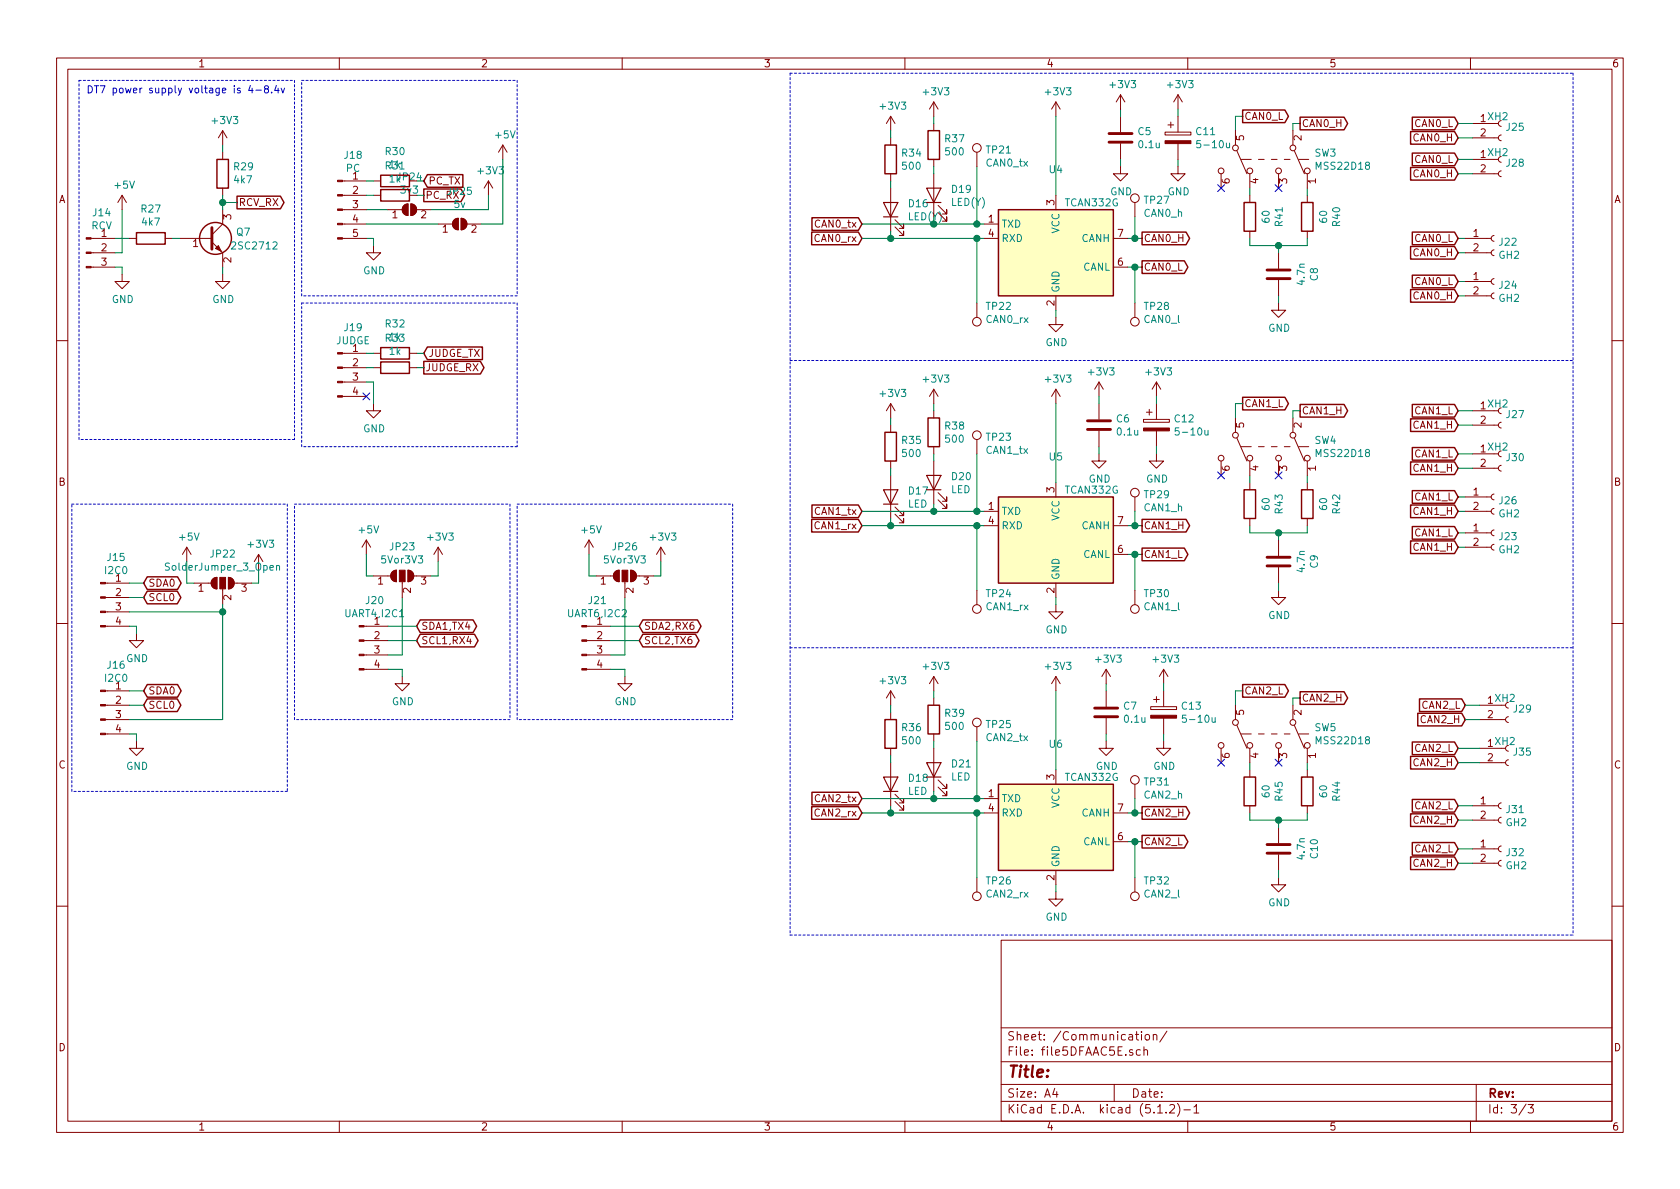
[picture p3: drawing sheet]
<svg xmlns="http://www.w3.org/2000/svg" width="297mm" height="210mm" viewBox="0 0 297 210" stroke-linecap="round" stroke-linejoin="round" font-family="sans-serif">
<g fill="none" stroke="#840000" stroke-width=".18">
<path d="M10 10.3h277v189.9h-277zM12 12.2h273v186.1h-273zM60 10.3v1.9M110 10.3v1.9M160 10.3v1.9M165.1 18v2.6M165.1 18l-.8 1.3M165.1 18l.8 1.3M186.7 18v2.6M186.7 18l-.8 1.3M186.7 18l.8 1.3M198.1 16.8v2.5"/>
<path d="M198.1 16.8l-.7 1.2M198.1 16.8l.8 1.2M208.3 16.8l-.8 1.2M208.3 16.8v2.5M208.3 16.8l.7 1.2M210 10.3v1.9M260 10.3v1.9M21.6 34.5l-.8 1.3M21.6 34.5v2.6M21.6 34.5l.8 1.3M39.4 37.1v2.5l-1.9 1.9M39.4 23.1v2.5"/>
<path d="M39.4 26.9v1.3M39.4 33.3v1.2M39.4 23.1l-.8 1.3M39.4 23.1l.7 1.3M60.6 39.6h4.2M60.6 37.1h4.2M60.6 34.5h4.2M60.6 32h4.2M66 34.5h1.3M66 32h1.3M68.6 37.1h2.5M71.3 36.4l.5-.3h.3v2a1.03 1.03 0 0 1-.9-.6 1.03 1.03 0 0 1 .1-1.1z"/>
<path d="M72.6 36.1a1.02 1.02 0 0 1 1.1 1 1.02 1.02 0 0 1-1.1 1zM73.7 37.1h2.5M77.5 39.6h2.5M80.2 39l.5-.3 .3-.1v2a1.03 1.03 0 0 1-.9-.6 1.03 1.03 0 0 1 .1-1zM81.5 38.6a1.02 1.02 0 0 1 1 1 1.02 1.02 0 0 1-1 1zM82.5 39.6h2.6M86.4 32l-.8 1.3M86.4 32v2.5M86.4 32l.7 1.3M88.9 25.6l-.8 1.3M88.9 25.6v2.6M88.9 25.6l.8 1.3"/>
<path d="M157.5 20.6v2.5M157.5 24.4v1.2M157.5 30.7v1.3M157.5 33.3v7.6M157.5 20.6l-.8 1.2M157.5 20.6l.7 1.2M158.2 38.9l1.6 1.5v-.8v.8h-.8M165.1 21.8v1.3M165.1 28.2v1.3M165.1 30.7v7.6M165.9 37.6l1.5 1.5v-.8v.8h-.8M165.9 36.3l1.5 1.5v-.7v.7h-.8"/>
<path d="M172.7 26.9v2.6M174 39.6h2.5M186.7 34.5v2.6M198.1 29.5v1.2h1.3l-1.3 1.3-1.3-1.3h1.3M198.1 20.6v2.8M198.1 25.4v2.8M200.7 35.8v2.5M206 23.4h4.6v.5h-4.6zM206.5 22.1h1M207 21.6v1M208.3 29.5v1.2h1.2l-1.2 1.3-1.3-1.3h1.3M208.3 20.6v2.8"/>
<path d="M208.3 25.4v2.8M215.9 30.7v2.6M218.4 23.1v2.5M218.7 26.7l1.8 4M219.5 28.2h1.7M221 30.7v2.6M221 34.5v1.3M222.5 28.2h1M224.8 28.2h1M226.1 30.7v2.6M227.1 28.2h1M228.6 23.1v2.5"/>
<path d="M228.9 26.7l1.7 4M229.6 28.2h1.8M231.1 30.7v2.6M231.1 34.5v1.3M260.3 28.2h3.9M260.3 24.4h4.6M260.3 21.8h3.9M260.3 30.7h4.6M265.4 23.9l-.3 .1-.2 .3 .1 .4 .4 .2M265.4 21.3l-.3 .1-.2 .4 .1 .3 .4 .2M265.4 30.2l-.3 .1-.2 .4 .1 .3 .4 .2M265.4 27.7l-.3 .1-.2 .3 .1 .4 .4 .2"/>
<path d="M16.1 42.2h4.2M16.1 47.2h4.2M16.1 44.7h4.2M21.6 48.5v1.3h1.3l-1.3 1.2-1.3-1.2h1.3M22.9 42.2h1.2M29.2 42.2h1.3M31.7 42.2h5.8M37.5 42.8l1.9 1.9v2.5M39.4 48.5v1.3h1.2l-1.2 1.2-1.3-1.2h1.3M60.6 42.2h4.2M66 43.4v1.3h1.3l-1.3 1.3-1.2-1.3h1.2M158.2 40.1l1.6 1.6v-.8v.8h-.8"/>
<path d="M172.7 53.6v2.5M174 42.2h2.5M186.7 56.1v1.3h1.3l-1.3 1.3-1.3-1.3h1.3M186.7 52.3v2.6M196.8 42.2h2.6M196.8 47.2h2.6M200.7 53.6v2.5M221 40.9v1.3M226.1 53.6v1.3h1.2l-1.2 1.2-1.3-1.2h1.3M226.1 44.7v2.8M226.1 49.5v2.8M231.1 40.9v1.3"/>
<path d="M259.1 42.2h4.6M259.1 44.7h4.6M259.1 52.3h4.6M259.1 49.8h4.6M264.2 44.2l-.3 .1-.2 .3 .1 .4 .4 .2M264.2 41.7l-.3 .1-.2 .3 .1 .4 .4 .2M264.2 51.8l-.3 .1-.2 .3 .1 .4 .4 .2M264.2 49.3l-.3 .1-.2 .3 .1 .4 .4 .2M10 60.2h2M60.6 70.1h4.2M60.6 67.6h4.2M60.6 65h4.2"/>
<path d="M60.6 62.5h4.2M66 71.4v1.2h1.3l-1.3 1.3-1.2-1.3h1.2M66 65h1.3M66 62.5h1.3M72.4 65h1.3M72.4 62.5h1.3M157.5 71.4v2.5M157.5 75.2v1.2M157.5 71.4l-.8 1.2M157.5 71.4l.7 1.2M165.1 68.8v2.6M165.1 72.6v1.3"/>
<path d="M165.1 79v1.3M165.1 68.8l-.8 1.3M165.1 68.8l.8 1.3M172.7 77.7v2.6M186.7 68.8v2.6M186.7 68.8l-.8 1.3M186.7 68.8l.8 1.3M194.3 67.6v2.5M194.3 71.4v2.8M194.3 76.2v2.8M194.3 67.6l-.8 1.2M194.3 67.6l.8 1.2"/>
<path d="M202.2 74.2h4.6v.5h-4.6zM202.7 72.9h1M203.2 72.4v1M204.5 67.6v2.5M204.5 71.4v2.8M204.5 76.2v2.8M204.5 67.6l-.8 1.2M204.5 67.6l.7 1.2M218.4 73.9v2.5M218.7 77.5l1.8 4M219.5 79h1.7M222.5 79h1"/>
<path d="M224.8 79h1M227.1 79h1M228.6 73.9v2.5M228.9 77.5l1.7 4M229.6 79h1.8M260.3 75.2h4.6M260.3 72.6h3.9M265.4 74.7l-.3 .1-.2 .3 .1 .4 .4 .2M265.4 72.1l-.3 .1-.2 .4 .1 .3 .4 .2M265.4 79.8l-.3 .1-.2 .3 .1 .4 .4 .2M285 60.2h2M33 96.8l-.7 1.2"/>
<path d="M33 96.8v2.5M33 96.8l.8 1.2M45.7 98l-.7 1.3M45.7 98v2.6M45.7 98l.8 1.3M64.8 95.5l-.8 1.3M64.8 95.5v2.5M64.8 95.5l.7 1.3M77.5 96.8l-.8 1.2M77.5 96.8v2.5M77.5 96.8l.7 1.2M104.1 95.5l-.7 1.3"/>
<path d="M104.1 95.5v2.5M104.1 95.5l.8 1.3M116.8 96.8l-.7 1.2M116.8 96.8v2.5M116.8 96.8l.8 1.2M157.5 81.5v1.3M157.5 84.1v7.6M158.2 90.9l1.6 1.6v-.8v.8h-.8M158.2 89.7l1.6 1.5v-.8v.8h-.8M165.1 81.5v7.6M165.9 88.4l1.5 1.5v-.8v.8h-.8M165.9 87.1l1.5 1.5v-.7v.7h-.8"/>
<path d="M174 90.4h2.5M174 93h2.5M186.7 85.3v2.6M194.3 80.3v1.2h1.3l-1.3 1.3-1.3-1.3h1.3M196.8 93h2.6M196.8 98h2.6M200.7 87.9v2.5M204.5 80.3v1.2h1.2l-1.2 1.3-1.3-1.3h1.3M215.9 81.5v2.6M221 81.5v2.6M221 85.3v1.3M221 91.7v1.3"/>
<path d="M226.1 81.5v2.6M226.1 95.5v2.8M231.1 81.5v2.6M231.1 85.3v1.3M231.1 91.7v1.3M259.1 90.4h4.6M259.1 96.8h4.6M259.1 94.2h4.6M259.1 87.9h4.6M260.3 82.8h4.6M260.3 80.3h3.9M264.2 96.3l-.3 .1-.2 .3 .1 .4 .4 .2"/>
<path d="M264.2 93.7l-.3 .1-.2 .4 .1 .3 .4 .2M264.2 89.9l-.3 .1-.2 .3 .1 .4 .4 .2M264.2 87.4l-.3 .1-.2 .3 .1 .4 .4 .2M265.4 82.3l-.3 .1-.2 .3 .1 .4 .4 .2M10 110.3h2M18.6 110.7h4.3M18.6 108.2h4.3M18.6 105.7h4.3M18.6 103.1h4.3M24.1 112v1.3h1.3l-1.3 1.2-1.2-1.2h1.2M34.3 103.1h3M37.6 102.5l.4-.3 .4-.1v2a1.03 1.03 0 0 1-1-.6 1.03 1.03 0 0 1 .2-1z"/>
<path d="M39.4 104.1v2.8M40.4 102.1a1.02 1.02 0 0 1 1 1 1.02 1.02 0 0 1-1 1zM41.4 103.1h3M64.4 110.7h4.2M64.4 118.4h4.2M64.4 115.8h4.2M64.4 113.3h4.2M66 101.8h3.1M69.3 101.2l.4-.3 .4-.1v2.1a1.03 1.03 0 0 1-.9-.6 1.03 1.03 0 0 1 .1-1.1zM71.1 119.6v1.3h1.3l-1.3 1.3-1.3-1.3h1.3M71.1 102.9v2.8M72.1 100.8a1.02 1.02 0 0 1 1.1 1 1.02 1.02 0 0 1-1.1 1.1z"/>
<path d="M73.2 101.8h3M103.7 110.7h4.2M103.7 118.4h4.2M103.7 115.8h4.2M103.7 113.3h4.2M105.4 101.8h3.1M108.7 101.2l.4-.3 .4-.1v2.1a1.03 1.03 0 0 1-.9-.6 1.03 1.03 0 0 1 .1-1.1zM110.5 119.6v1.3h1.3l-1.3 1.3-1.3-1.3h1.3M110.5 102.9v2.8M111.5 100.8a1.02 1.02 0 0 1 1 1 1.02 1.02 0 0 1-1 1.1zM112.5 101.8h3.1M165.1 119.6l-.8 1.3"/>
<path d="M165.1 119.6v2.6M165.1 119.6l.8 1.3M172.7 104.4v2.5M186.7 106.9v1.3h1.3l-1.3 1.3-1.3-1.3h1.3M186.7 103.1v2.6M186.7 119.6v2.6M186.7 119.6l-.8 1.3M186.7 119.6l.8 1.3M195.6 118.4v2.5M195.6 118.4l-.8 1.2M195.6 118.4l.7 1.2M200.7 104.4v2.5"/>
<path d="M205.7 118.4v2.5M205.7 118.4l-.7 1.2M205.7 118.4l.8 1.2M226.1 104.4v1.3h1.2l-1.2 1.2-1.3-1.2h1.3M226.1 100.3v2.8M285 110.3h2M18.6 127.2h4.3M18.6 124.7h4.3M18.6 129.8h4.3M18.6 122.2h4.3M24.1 131.1v1.2h1.3l-1.3 1.3-1.2-1.3h1.2M157.5 122.2l-.8 1.2"/>
<path d="M157.5 122.2v2.5M157.5 126v1.2M157.5 132.3v1.3M157.5 134.9v7.6M157.5 122.2l.7 1.2M165.1 123.4v1.3M165.1 129.8v1.3M165.1 132.3v7.6M165.9 139.2l1.5 1.5v-.8v.8h-.8M165.9 137.9l1.5 1.5v-.7v.7h-.8M172.7 128.5v2.6M186.7 136.1v2.6"/>
<path d="M195.6 131.1v1.2h1.2l-1.2 1.3-1.3-1.3h1.3M195.6 122.2v2.8M195.6 127v2.8M200.7 138.7v2.5M203.5 125h4.5v.5h-4.5zM204 123.7h1M204.5 123.2v1M205.7 131.1v1.2h1.3l-1.3 1.3-1.2-1.3h1.2M205.7 122.2v2.8M205.7 127v2.8M215.9 132.3v2.6M218.4 124.7v2.5"/>
<path d="M218.7 128.3l1.8 4M219.5 129.8h1.7M221 132.3v2.6M221 136.1v1.3M222.5 129.8h1M224.8 129.8h1M226.1 132.3v2.6M227.1 129.8h1M228.6 124.7v2.5M228.9 128.3l1.7 4M229.6 129.8h1.8M231.1 132.3v2.6"/>
<path d="M231.1 136.1v1.3M261.6 127.2h4.6M261.6 124.7h3.8M261.6 134.9h4.6M261.6 132.3h3.8M266.7 126.7l-.3 .1-.2 .4 .1 .4 .4 .2M266.7 124.2l-.3 .1-.2 .3 .1 .4 .4 .2M266.7 134.4l-.3 .1-.2 .3 .1 .4 .4 .2M266.7 131.8l-.3 .1-.2 .4 .1 .3 .4 .2M158.2 141.7l1.6 1.6v-.8v.8h-.8M158.2 140.5l1.6 1.5v-.8v.8h-.8M172.7 155.2v2.5"/>
<path d="M174 141.2h2.5M174 143.8h2.5M186.7 157.7v1.3h1.3l-1.3 1.3-1.3-1.3h1.3M186.7 153.9v2.6M196.8 143.8h2.6M196.8 148.8h2.6M200.7 155.2v2.5M221 142.5v1.3M226.1 155.2v1.3h1.2l-1.2 1.2-1.3-1.2h1.3M226.1 146.3v2.8M226.1 151.1v2.8M231.1 142.5v1.3"/>
<path d="M260.3 152.6h4.6M260.3 150.1h4.6M260.3 145h4.6M260.3 142.5h4.6M265.4 152.1l-.3 .1-.2 .4 .1 .4 .4 .2M265.4 149.6l-.3 .1-.2 .3 .1 .4 .4 .2M265.4 144.5l-.3 .1-.2 .4 .1 .3 .4 .2M265.4 142l-.3 .1-.2 .3 .1 .4 .4 .2M10 160.2h2M177 166.3h108v32h-108zM285 160.2h2M60 198.3v1.9"/>
<path d="M110 198.3v1.9M160 198.3v1.9M177 194.8h108M177 191.8h108M177 187.8h108M177 181.8h108M186.5 192.5l-.4 1h1M186.8 193v1M197 191.8v3M200.8 182.9h.5M201 182.4v1.3l.3 .2M201.6 185.7l-.4-.1-.3 .3 .1 .6 .2 .1 .4-.1"/>
<path d="M201.8 182.4v.2M201.8 182.9v1M202.3 185.7l.2-.1 .3 .1 .1 .9M202.3 185.1v1.5M202.5 183.1l.3-.2 .4 .2 .1 .5-.2 .2-.3 .1-.3-.1zM203.9 183.1l.1-.1a.37 .37 0 0 1 .5 .1v.8M203.9 182.9v1M204.7 196.8h.8M206.2 196.7v.1M206.3 182.3l-1.2 2M206.8 195.5l.2-.2h.4l.2 .2 .1 .3-.1 .2-.8 .8h.9M208.2 195.1a1.71 1.71 0 0 1 0 2.3"/>
<path d="M209.3 196.3h1.2M210 198.3v1.9M211.1 195.8l.4-.5v1.5M211.1 196.8h.9M260 198.3v1.9M261 191.8v6.5M269.8 195.2l-1.2 2M270.2 195.3h.9l-.5 .6 .4 .1v.7l-.2 .1-.6-.1"/>
<circle cx="172.7" cy="26.2" r=".76"/>
<circle cx="200.7" cy="35" r=".76"/>
<circle cx="215.9" cy="30.2" r=".51"/>
<circle cx="218.4" cy="26.2" r=".51"/>
<circle cx="221" cy="30.2" r=".51"/>
<circle cx="226.1" cy="30.2" r=".51"/>
<circle cx="228.6" cy="26.2" r=".51"/>
<circle cx="231.1" cy="30.2" r=".51"/>
<circle cx="172.7" cy="56.9" r=".76"/>
<circle cx="200.7" cy="56.9" r=".76"/>
<circle cx="172.7" cy="77" r=".76"/>
<circle cx="218.4" cy="77" r=".51"/>
<circle cx="228.6" cy="77" r=".51"/>
<circle cx="200.7" cy="87.1" r=".76"/>
<circle cx="215.9" cy="81" r=".51"/>
<circle cx="221" cy="81" r=".51"/>
<circle cx="226.1" cy="81" r=".51"/>
<circle cx="231.1" cy="81" r=".51"/>
<circle cx="172.7" cy="107.7" r=".76"/>
<circle cx="200.7" cy="107.7" r=".76"/>
<circle cx="172.7" cy="127.8" r=".76"/>
<circle cx="200.7" cy="137.9" r=".76"/>
<circle cx="215.9" cy="131.8" r=".51"/>
<circle cx="218.4" cy="127.8" r=".51"/>
<circle cx="221" cy="131.8" r=".51"/>
<circle cx="226.1" cy="131.8" r=".51"/>
<circle cx="228.6" cy="127.8" r=".51"/>
<circle cx="231.1" cy="131.8" r=".51"/>
<circle cx="172.7" cy="158.5" r=".76"/>
<circle cx="200.7" cy="158.5" r=".76"/>
</g>
<g fill="#ffffc2" stroke="#ffffc2" stroke-width=".18">
<path d="M176.5 87.9h20.3v15.2h-20.3z"/>
<path d="M176.5 138.7h20.3v15.2h-20.3z"/>
<path d="M176.5 37.1h20.3v15.2h-20.3z"/>
</g>
<g fill="none" stroke="#840000" stroke-width=".25">
<path d="M219.7 19.5h7.5l.6 1.1-.6 1.1h-7.5zM38.4 28.2h2v5.1h-2zM41.9 34.7h7.7l.6 1.1-.6 1.1h-7.7zM67.3 31h5.1v2h-5.1zM67.3 33.5h5.1v2.1h-5.1zM74.9 33.4h6.6l.6 1.1-.6 1.2h-6.6zM75.6 30.9h6.2v2.2h-6.2l-.7-1.1zM143.6 38.5h8.2l.6 1.1-.6 1.1h-8.2zM156.5 25.6h2v5.1h-2zM164.1 23.1h2v5.1h-2zM176.5 37.1h20.3v15.2h-20.3zM220 35.8h2v5.1h-2z"/>
<path d="M229.9 20.7h7.7l.7 1.1-.7 1.2h-7.7zM230.1 35.8h2.1v5.1h-2.1zM249.4 23.3h7.8l.6 1.1-.6 1.1h-7.8zM249.4 29.6h7.8l.6 1.1-.6 1.1h-7.8zM249.7 20.7h7.5l.6 1.1-.6 1.2h-7.5zM249.7 27.1h7.5l.6 1.1-.6 1.1h-7.5zM24.1 41.1h5.1v2.1h-5.1zM143.5 41h8.3l.6 1.2-.6 1.1h-8.3zM201.9 41h7.8l.6 1.2-.6 1.1h-7.8zM201.9 46.1h7.5l.6 1.1-.6 1.2h-7.5zM249.4 43.6h7.8l.6 1.1-.6 1.1h-7.8zM249.4 51.2h7.8l.6 1.1-.6 1.1h-7.8z"/>
<path d="M249.7 41h7.5l.6 1.2-.6 1.1h-7.5zM249.7 48.7h7.5l.6 1.1-.6 1.1h-7.5zM67.3 61.5h5.1v2h-5.1zM67.3 64h5.1v2h-5.1zM74.9 63.9h10l.7 1.1-.7 1.1h-10zM75.6 61.4h9.7v2.2h-9.7l-.7-1.1zM156.5 76.4h2v5.1h-2zM164.1 73.9h2v5.1h-2zM219.7 70.3h7.5l.6 1.1-.6 1.1h-7.5zM229.9 71.5h7.7l.7 1.1-.7 1.2h-7.7zM249.4 74.1h7.8l.6 1.1-.6 1.1h-7.8zM249.7 71.5h7.5l.6 1.1-.6 1.2h-7.5z"/>
<path d="M249.7 79.1h7.5l.6 1.2-.6 1.1h-7.5zM143.5 91.8h8.3l.6 1.2-.6 1.1h-8.3zM143.6 89.3h8.2l.6 1.1-.6 1.1h-8.2zM176.5 87.9h20.3v15.2h-20.3zM201.9 91.8h7.8l.6 1.2-.6 1.1h-7.8zM201.9 96.9h7.5l.6 1.1-.6 1.2h-7.5zM220 86.6h2v5.1h-2zM230.1 86.6h2.1v5.1h-2.1zM249.4 95.7h7.8l.6 1.1-.6 1.1h-7.8zM249.4 81.7h7.8l.6 1.1-.6 1.1h-7.8zM249.4 89.3h7.8l.6 1.1-.6 1.1h-7.8zM249.7 93.1h7.5l.6 1.1-.6 1.1h-7.5z"/>
<path d="M249.7 86.8h7.5l.6 1.1-.6 1.1h-7.5zM26 104.5h5.3l.7 1.2-.7 1.1h-5.3l-.6-1.1zM26 102h5.4l.6 1.1-.6 1.1h-5.4l-.6-1.1zM74.3 112.2h9.6l.6 1.1-.6 1.1h-9.6l-.6-1.1zM74.3 109.6h9.3l.7 1.1-.7 1.2h-9.3l-.6-1.2zM113.7 112.2h9.3l.6 1.1-.6 1.1h-9.3l-.7-1.1zM113.7 109.6h9.6l.7 1.1-.7 1.2h-9.6l-.7-1.2zM26 123.6h5.3l.7 1.1-.7 1.1h-5.3l-.6-1.1zM26 121.1h5.4l.6 1.1-.6 1.1h-5.4l-.6-1.1zM156.5 127.2h2v5.1h-2zM164.1 124.7h2v5.1h-2zM176.5 138.7h20.3v15.2h-20.3z"/>
<path d="M219.7 121.1h7.5l.6 1.1-.6 1.1h-7.5zM220 137.4h2v5.1h-2zM229.9 122.3h7.7l.7 1.1-.7 1.2h-7.7zM230.1 137.4h2.1v5.1h-2.1zM249.4 133.8h7.8l.6 1.1-.6 1.1h-7.8zM249.7 131.2h7.5l.6 1.1-.6 1.1h-7.5zM250.7 126.1h7.7l.7 1.1-.7 1.2h-7.7zM251 123.6h7.4l.7 1.1-.7 1.1h-7.4zM143.5 142.6h8.3l.6 1.2-.6 1.1h-8.3zM143.6 140.1h8.2l.6 1.1-.6 1.1h-8.2zM201.9 142.6h7.8l.6 1.2-.6 1.1h-7.8zM201.9 147.7h7.5l.6 1.1-.6 1.2h-7.5z"/>
<path d="M249.4 143.9h7.8l.6 1.1-.6 1.1h-7.8zM249.4 151.5h7.8l.6 1.1-.6 1.2h-7.8zM249.7 141.4h7.5l.6 1.1-.6 1.1h-7.5zM249.7 149h7.5l.6 1.1-.6 1.1h-7.5z"/>
<circle cx="38.1" cy="42.2" r="2.82"/>
</g>
<g fill="none" stroke="#008400" stroke-width=".18">
<path d="M198.1 19.3v1.3M208.3 19.3v1.3M21.6 37.1v7.6h-1.3M39.4 25.6v1.3M39.4 34.5v2.6M39.4 35.8h2.5M64.8 39.6h12.7M64.8 37.1h3.8M64.8 34.5h1.2M64.8 32h1.2M73.7 34.5h1.2M73.7 32h1.2"/>
<path d="M86.4 34.5v2.6h-10.2M88.9 28.2v11.4h-3.8M152.4 39.6h21.6M157.5 23.1v1.3M157.5 32v1.3M165.1 20.6v1.2M165.1 29.5v1.2M172.7 29.5v10.1M186.7 20.6v13.9M198.1 28.2v1.3M200.7 38.3v3.9M208.3 28.2v1.3"/>
<path d="M219.7 20.6h-1.3v2.5M221 33.3v1.2M229.9 21.8h-1.3v1.3M231.1 33.3v1.2M257.8 21.8h2.5M257.8 24.4h2.5M257.8 28.2h2.5M257.8 30.7h2.5M20.3 42.2h2.6M20.3 47.2h1.3v1.3M30.5 42.2h1.2M39.4 47.2v1.3"/>
<path d="M64.8 42.2h1.2v1.2M152.4 42.2h21.6M157.5 40.9v1.3M172.7 42.2v11.4M186.7 54.9v1.2M199.4 42.2h2.5M199.4 47.2h2.5M200.7 47.2v6.4M221 42.2v1.2h10.1v-1.2M226.1 43.4v1.3M226.1 52.3v1.3M257.8 42.2h1.3"/>
<path d="M257.8 44.7h1.3M257.8 49.8h1.3M257.8 52.3h1.3M64.8 67.6h1.2v3.8M64.8 65h1.2M64.8 62.5h1.2M73.7 65h1.2M73.7 62.5h1.2M157.5 73.9v1.3M165.1 71.4v1.2M186.7 71.4v13.9M194.3 70.1v1.3"/>
<path d="M194.3 79v1.3M204.5 70.1v1.3M204.5 79v1.3M219.7 71.4h-1.3v2.5M229.9 72.6h-1.3v1.3M257.8 72.6h2.5M257.8 75.2h2.5M33 99.3v3.8h1.3M64.8 98v3.8h1.2M77.5 99.3v2.5h-1.3M104.1 98v3.8h1.3M116.8 99.3v2.5h-1.2"/>
<path d="M152.4 93h21.6M152.4 90.4h21.6M157.5 82.8v1.3M157.5 91.7v1.3M165.1 80.3v1.2M165.1 89.1v1.3M172.7 80.3v10.1M172.7 93v11.4M199.4 93h2.5M199.4 98h2.5M200.7 90.4v2.6M200.7 98v6.4"/>
<path d="M221 84.1v1.2M221 93v1.2h10.1v-1.2M226.1 94.2v1.3M231.1 84.1v1.2M257.8 90.4h1.3M257.8 94.2h1.3M257.8 96.8h1.3M257.8 87.9h1.3M257.8 80.3h2.5M257.8 82.8h2.5M22.9 110.7h1.2v1.3M22.9 105.7h2.5"/>
<path d="M22.9 103.1h2.5M22.9 108.2h16.5M39.4 106.9v20.3h-16.5M45.7 100.6v2.5h-1.3M68.6 110.7h5.1M68.6 118.4h2.5v1.2M68.6 113.3h5.1M71.1 105.7v10.1h-2.5M107.9 110.7h5.1M107.9 118.4h2.6v1.2M107.9 113.3h5.1M110.5 105.7v10.1h-2.6"/>
<path d="M186.7 105.7v1.2M226.1 103.1v1.3M22.9 129.8h1.2v1.3M22.9 124.7h2.5M22.9 122.2h2.5M157.5 124.7v1.3M157.5 133.6v1.3M165.1 122.2v1.2M165.1 131.1v1.2M165.1 139.9v1.3M172.7 131.1v10.1M186.7 122.2v13.9"/>
<path d="M195.6 120.9v1.3M195.6 129.8v1.3M205.7 120.9v1.3M205.7 129.8v1.3M219.7 122.2h-1.3v2.5M221 134.9v1.2M229.9 123.4h-1.3v1.3M231.1 134.9v1.2M257.8 132.3h3.8M257.8 134.9h3.8M259.1 124.7h2.5M259.1 127.2h2.5"/>
<path d="M152.4 143.8h21.6M152.4 141.2h21.6M157.5 142.5v1.3M172.7 143.8v11.4M186.7 156.5v1.2M199.4 148.8h2.5M199.4 143.8h2.5M200.7 141.2v2.6M200.7 148.8v6.4M221 143.8v1.2h10.1v-1.2M226.1 145v1.3M226.1 153.9v1.3"/>
<path d="M257.8 145h2.5M257.8 142.5h2.5M257.8 150.1h2.5M257.8 152.6h2.5"/>
</g>
<g fill="none" stroke="#840000" stroke-width=".51">
<path d="M196.1 25.1h4.1M196.1 23.6h4.1M37.5 40.3v3.8M224 47.7h4.1M224 49.3h4.1M192.3 75.9h4M192.3 74.4h4M224 98.5h4.1M224 100.1h4.1M193.5 126.7h4.1M193.5 125.2h4.1M224 149.3h4.1"/>
<path d="M224 150.9h4.1"/>
</g>
<g fill="#840000" stroke="#840000" stroke-width=".18">
<path d="M202.2 75.7h4.6v.5h-4.6z"/>
<path d="M203.5 126.5h4.5v.5h-4.5z"/>
<path d="M59.7 42h.9v.3h-.9z"/>
<path d="M59.7 39.5h.9v.2h-.9z"/>
<path d="M59.7 37h.9v.2h-.9z"/>
<path d="M59.7 34.4h.9v.3h-.9z"/>
<path d="M59.7 31.9h.9v.2h-.9z"/>
<path d="M59.7 70h.9v.2h-.9z"/>
<path d="M59.7 67.4h.9v.3h-.9z"/>
<path d="M59.7 64.9h.9v.2h-.9z"/>
<path d="M59.7 62.4h.9v.2h-.9z"/>
<path d="M17.8 110.6h.8v.3h-.8z"/>
<path d="M17.8 108.1h.8v.2h-.8z"/>
<path d="M17.8 105.5h.8v.3h-.8z"/>
<path d="M17.8 103h.8v.2h-.8z"/>
<path d="M15.2 47.1h.9v.3h-.9z"/>
<path d="M15.2 44.6h.9v.2h-.9z"/>
<path d="M15.2 42h.9v.3h-.9z"/>
<path d="M38.1 43.9l.5-.5 .5 1z"/>
<path d="M71.3 36.4l.5-.3h.3v2a1.03 1.03 0 0 1-.9-.6 1.03 1.03 0 0 1 .1-1.1z"/>
<path d="M72.6 36.1a1.02 1.02 0 0 1 1.1 1 1.02 1.02 0 0 1-1.1 1z"/>
<path d="M80.2 39l.5-.3 .3-.1v2a1.03 1.03 0 0 1-.9-.6 1.03 1.03 0 0 1 .1-1z"/>
<path d="M81.5 38.6a1.02 1.02 0 0 1 1 1 1.02 1.02 0 0 1-1 1z"/>
<path d="M37.6 102.5l.4-.3 .4-.1v2a1.03 1.03 0 0 1-1-.6 1.03 1.03 0 0 1 .2-1z"/>
<path d="M40.4 102.1a1.02 1.02 0 0 1 1 1 1.02 1.02 0 0 1-1 1z"/>
<path d="M38.9 102.1h1v2h-1z"/>
<path d="M17.8 129.7h.8v.2h-.8z"/>
<path d="M17.8 127.1h.8v.3h-.8z"/>
<path d="M17.8 124.6h.8v.2h-.8z"/>
<path d="M17.8 122h.8v.3h-.8z"/>
<path d="M102.9 118.2h.8v.3h-.8z"/>
<path d="M102.9 115.7h.8v.2h-.8z"/>
<path d="M102.9 113.2h.8v.2h-.8z"/>
<path d="M102.9 110.6h.8v.3h-.8z"/>
<path d="M63.5 118.2h.9v.3h-.9z"/>
<path d="M63.5 115.7h.9v.2h-.9z"/>
<path d="M63.5 113.2h.9v.2h-.9z"/>
<path d="M63.5 110.6h.9v.3h-.9z"/>
<path d="M69.3 101.2l.4-.3 .4-.1v2.1a1.03 1.03 0 0 1-.9-.6 1.03 1.03 0 0 1 .1-1.1z"/>
<path d="M72.1 100.8a1.02 1.02 0 0 1 1.1 1 1.02 1.02 0 0 1-1.1 1.1z"/>
<path d="M70.6 100.8h1v2.1h-1z"/>
<path d="M108.7 101.2l.4-.3 .4-.1v2.1a1.03 1.03 0 0 1-.9-.6 1.03 1.03 0 0 1 .1-1.1z"/>
<path d="M111.5 100.8a1.02 1.02 0 0 1 1 1 1.02 1.02 0 0 1-1 1.1z"/>
<path d="M110 100.8h1v2.1h-1z"/>
<path d="M206 24.9h4.6v.5h-4.6z"/>
</g>
<path d="M212.2 24.9h-.6v.6l.5-.2 .2 .3v.3l-.2 .2-.5-.1M216.8 25.3l.1 .8h.3l.2-.1M217.4 25.3v.8M208.4 75.7h-.6v.6l.5-.2 .2 .3v.3l-.2 .2-.5-.1M213 76.1l.1 .8h.3l.2-.1M213.6 76.1v.8M48.9 100v.8M48.9 100.1l.2-.1h.3v.8M209.7 126.5h-.6l-.1 .6 .5-.2 .3 .3v.3l-.3 .2-.5-.1M214.3 126.9l.1 .8h.3l.2-.1M214.9 126.9v.8" fill="none" stroke="#008484" stroke-width=".18"/>
<g fill="#008400" stroke="#008400" stroke-width=".25">
<circle cx="200.7" cy="93" r=".51"/>
<circle cx="200.7" cy="98" r=".51"/>
<circle cx="226.1" cy="94.2" r=".51"/>
<circle cx="200.7" cy="143.8" r=".51"/>
<circle cx="200.7" cy="148.8" r=".51"/>
<circle cx="172.7" cy="141.2" r=".51"/>
<circle cx="226.1" cy="145" r=".51"/>
<circle cx="172.7" cy="143.8" r=".51"/>
<circle cx="200.7" cy="42.2" r=".51"/>
<circle cx="200.7" cy="47.2" r=".51"/>
<circle cx="165.1" cy="141.2" r=".51"/>
<circle cx="157.5" cy="143.8" r=".51"/>
<circle cx="165.1" cy="39.6" r=".51"/>
<circle cx="157.5" cy="42.2" r=".51"/>
<circle cx="165.1" cy="90.4" r=".51"/>
<circle cx="157.5" cy="93" r=".51"/>
<circle cx="172.7" cy="93" r=".51"/>
<circle cx="172.7" cy="90.4" r=".51"/>
<circle cx="172.7" cy="42.2" r=".51"/>
<circle cx="172.7" cy="39.6" r=".51"/>
<circle cx="39.4" cy="35.8" r=".51"/>
<circle cx="39.4" cy="108.2" r=".51"/>
<circle cx="226.1" cy="43.4" r=".51"/>
</g>
<path d="M156.2 35.8h2.5l-1.2 2.5zM156.2 38.3h2.5M163.8 33.3h2.6l-1.3 2.5zM163.8 35.8h2.6M156.2 86.6h2.5l-1.2 2.5zM156.2 89.1h2.5M163.8 84.1h2.6l-1.3 2.5zM163.8 86.6h2.6M156.2 137.4h2.5l-1.2 2.5zM156.2 139.9h2.5M163.8 134.9h2.6l-1.3 2.5zM163.8 137.4h2.6" fill="none" stroke="#840000" stroke-width=".2"/>
<g fill="none" stroke="#0000c2" stroke-width=".18" stroke-dasharray=".4 .4">
<path d="M14 14.2h38.1M52.1 14.2v63.5M53.3 14.2h38.1M91.4 14.2v38.1M139.7 12.9v152.4M139.7 12.9h138.4M278.1 12.9v152.4M53.3 52.3v-38.1M53.3 53.6h38.1M91.4 52.3h-38.1M91.4 53.6v25.4M14 77.7v-63.5"/>
<path d="M52.1 77.7h-38.1M53.3 79v-25.4M91.4 79h-38.1M139.7 63.7h138.4M12.7 89.1h38.1M50.8 89.1v50.8M52.1 89.1h38.1M90.2 89.1v38.1M91.4 89.1h38.1M129.5 89.1v38.1M139.7 114.5h138.4M12.7 139.9v-50.8"/>
<path d="M50.8 139.9h-38.1M52.1 127.2v-38.1M90.2 127.2h-38.1M91.4 127.2v-38.1M129.5 127.2h-38.1M139.7 165.3h138.4"/>
</g>
<path d="M44.3 15.1l-.3 .9h.8M44.6 15.6v.8M45.2 15.9h1M47 15.7l-.2-.1v-.3l.4-.1 .2 .1v.3l-.5 .2-.1 .1v.3l.2 .2h.2l.3-.2-.1-.4-.2-.1M48 16.3v.1M48.9 15.1l-.3 .9h.8M49.2 15.6v.8M49.7 15.6l.3 .8 .3-.8" fill="none" stroke="#0000c2" stroke-width=".18"/>
<g fill="none" stroke="#000084" stroke-width=".18">
<path d="M215.3 32.7l1.2 1.2M216.5 32.7l-1.2 1.2M225.5 32.7l1.2 1.2M226.7 32.7l-1.2 1.2M64.2 69.5l1.2 1.2M65.4 69.5l-1.2 1.2M215.3 83.5l1.2 1.2M216.5 83.5l-1.2 1.2M225.5 83.5l1.2 1.2M226.7 83.5l-1.2 1.2M215.3 134.3l1.2 1.2M216.5 134.3l-1.2 1.2"/>
<path d="M225.5 134.3l1.2 1.2M226.7 134.3l-1.2 1.2"/>
</g>
<text font-size="2.8" fill="#840000" x="178" y="190.5">Title:</text>
<g font-size="2.1" fill="#840000">
<text x="178" y="184">Sheet: /Communication/</text>
<text x="178" y="186.7">File: file5DFAAC5E.sch</text>
<text x="178" y="196.9">KiCad E.D.A. kicad (5.1.2)-1</text>
<text x="178" y="194.1">Size: A4</text>
<text x="200" y="194.1">Date:</text>
<text x="263" y="194.1">Rev:</text>
<text x="263" y="196.9">Id: 3/3</text>
</g>
<g font-size="1.8" fill="#840000">
<text x="35" y="11.9">1</text>
<text x="85" y="11.9">2</text>
<text x="135" y="11.9">3</text>
<text x="185" y="11.9">4</text>
<text x="235" y="11.9">5</text>
<text x="285" y="11.9">6</text>
<text x="220" y="21.2">CAN0_L</text>
<text x="230.1" y="22.5">CAN0_H</text>
<text x="250.1" y="22.5">CAN0_L</text>
<text x="220" y="24.9" transform="rotate(-90 220 24.9)">5</text>
<text x="230.1" y="24.9" transform="rotate(-90 230.1 24.9)">2</text>
<text x="249.9" y="25">CAN0_H</text>
<text x="250.1" y="28.8">CAN0_L</text>
<text x="261.8" y="24.1">2</text>
<text x="10.4" y="35.9">A</text>
<text x="62.4" y="31.7">1</text>
<text x="62.4" y="34.3">2</text>
<text x="70.9" y="34.2">3v3</text>
<text x="75.2" y="35.2">PC_RX</text>
<text x="75.7" y="32.6">PC_TX</text>
<text x="217.4" y="32.5" transform="rotate(-90 217.4 32.5)">6</text>
<text x="222.5" y="32.5" transform="rotate(-90 222.5 32.5)">4</text>
<text x="227.6" y="32.5" transform="rotate(-90 227.6 32.5)">3</text>
<text x="232.7" y="32.5" transform="rotate(-90 232.7 32.5)">1</text>
<text x="249.9" y="31.4">CAN0_H</text>
<text x="261.8" y="30.5">2</text>
<text x="285.4" y="35.9">A</text>
<text x="17.9" y="41.9">1</text>
<text x="40.9" y="38.8" transform="rotate(-90 40.9 38.8)">3</text>
<text x="42.2" y="36.4">RCV_RX</text>
<text x="62.4" y="36.8">3</text>
<text x="62.4" y="39.4">4</text>
<text x="62.4" y="41.9">5</text>
<text x="69.4" y="38.6">1</text>
<text x="74.4" y="38.6">2</text>
<text x="78.3" y="41.1">1</text>
<text x="83.3" y="41.1">2</text>
<text x="144.2" y="40.3">CAN0_tx</text>
<text x="174.8" y="39.4">1</text>
<text x="174.8" y="41.9">4</text>
<text x="186.4" y="36.3" transform="rotate(-90 186.4 36.3)">3</text>
<text x="197.6" y="41.9">7</text>
<text x="260.5" y="41.9">1</text>
<text x="17.9" y="44.4">2</text>
<text x="17.9" y="47">3</text>
<text x="34.1" y="43.7">1</text>
<text x="40.9" y="46.5" transform="rotate(-90 40.9 46.5)">2</text>
<text x="144.1" y="42.8">CAN0_rx</text>
<text x="197.6" y="47">6</text>
<text x="202.2" y="42.8">CAN0_H</text>
<text x="202.2" y="47.9">CAN0_L</text>
<text x="249.9" y="45.3">CAN0_H</text>
<text x="250.1" y="42.8">CAN0_L</text>
<text x="260.5" y="44.4">2</text>
<text x="249.9" y="53">CAN0_H</text>
<text x="250.1" y="50.4">CAN0_L</text>
<text x="260.5" y="49.5">1</text>
<text x="260.5" y="52.1">2</text>
<text x="186.4" y="54.1" transform="rotate(-90 186.4 54.1)">2</text>
<text x="62.4" y="62.2">1</text>
<text x="62.4" y="64.8">2</text>
<text x="75.2" y="65.7">JUDGE_RX</text>
<text x="75.7" y="63.1">JUDGE_TX</text>
<text x="62.4" y="67.3">3</text>
<text x="62.4" y="69.8">4</text>
<text x="220" y="75.7" transform="rotate(-90 220 75.7)">5</text>
<text x="220" y="72">CAN1_L</text>
<text x="230.1" y="75.7" transform="rotate(-90 230.1 75.7)">2</text>
<text x="230.1" y="73.3">CAN1_H</text>
<text x="249.9" y="75.8">CAN1_H</text>
<text x="250.1" y="73.3">CAN1_L</text>
<text x="261.8" y="74.9">2</text>
<text x="217.4" y="83.3" transform="rotate(-90 217.4 83.3)">6</text>
<text x="222.5" y="83.3" transform="rotate(-90 222.5 83.3)">4</text>
<text x="227.6" y="83.3" transform="rotate(-90 227.6 83.3)">3</text>
<text x="232.7" y="83.3" transform="rotate(-90 232.7 83.3)">1</text>
<text x="249.9" y="83.4">CAN1_H</text>
<text x="250.1" y="80.9">CAN1_L</text>
<text x="261.8" y="82.5">2</text>
<text x="10.4" y="85.9">B</text>
<text x="186.4" y="87.1" transform="rotate(-90 186.4 87.1)">3</text>
<text x="250.1" y="88.5">CAN1_L</text>
<text x="260.5" y="87.6">1</text>
<text x="285.4" y="85.9">B</text>
<text x="144.1" y="93.6">CAN1_rx</text>
<text x="144.2" y="91.1">CAN1_tx</text>
<text x="174.8" y="90.2">1</text>
<text x="174.8" y="92.7">4</text>
<text x="197.6" y="92.7">7</text>
<text x="202.2" y="93.6">CAN1_H</text>
<text x="249.9" y="91.1">CAN1_H</text>
<text x="250.1" y="94.9">CAN1_L</text>
<text x="260.5" y="94">1</text>
<text x="260.5" y="90.2">2</text>
<text x="197.6" y="97.8">6</text>
<text x="202.2" y="98.7">CAN1_L</text>
<text x="249.9" y="97.4">CAN1_H</text>
<text x="260.5" y="96.5">2</text>
<text x="20.5" y="102.9">1</text>
<text x="20.5" y="105.4">2</text>
<text x="20.5" y="107.9">3</text>
<text x="26.2" y="106.3">SCL0</text>
<text x="26.2" y="103.8">SDA0</text>
<text x="35.1" y="104.6">1</text>
<text x="40.9" y="106.1" transform="rotate(-90 40.9 106.1)">2</text>
<text x="42.7" y="104.6">3</text>
<text x="66.8" y="103.4">1</text>
<text x="72.6" y="104.9" transform="rotate(-90 72.6 104.9)">2</text>
<text x="74.4" y="103.4">3</text>
<text x="106.2" y="103.4">1</text>
<text x="112" y="104.9" transform="rotate(-90 112 104.9)">2</text>
<text x="113.8" y="103.4">3</text>
<text x="186.4" y="104.9" transform="rotate(-90 186.4 104.9)">2</text>
<text x="20.5" y="110.5">4</text>
<text x="66.2" y="113">2</text>
<text x="74.4" y="113.9">SCL1,RX4</text>
<text x="74.4" y="111.4">SDA1,TX4</text>
<text x="105.6" y="113">2</text>
<text x="113.8" y="113.9">SCL2,TX6</text>
<text x="113.8" y="111.4">SDA2,RX6</text>
<text x="66.2" y="115.6">3</text>
<text x="66.2" y="118.1">4</text>
<text x="105.6" y="115.6">3</text>
<text x="105.6" y="118.1">4</text>
<text x="20.5" y="121.9">1</text>
<text x="20.5" y="124.5">2</text>
<text x="26.2" y="125.3">SCL0</text>
<text x="26.2" y="122.8">SDA0</text>
<text x="220" y="122.8">CAN2_L</text>
<text x="230.1" y="124.1">CAN2_H</text>
<text x="251.4" y="125.3">CAN2_L</text>
<text x="20.5" y="127">3</text>
<text x="20.5" y="129.5">4</text>
<text x="220" y="126.5" transform="rotate(-90 220 126.5)">5</text>
<text x="230.1" y="126.5" transform="rotate(-90 230.1 126.5)">2</text>
<text x="251.2" y="127.9">CAN2_H</text>
<text x="263" y="127">2</text>
<text x="10.4" y="135.9">C</text>
<text x="186.4" y="137.9" transform="rotate(-90 186.4 137.9)">3</text>
<text x="217.4" y="134.1" transform="rotate(-90 217.4 134.1)">6</text>
<text x="222.5" y="134.1" transform="rotate(-90 222.5 134.1)">4</text>
<text x="227.6" y="134.1" transform="rotate(-90 227.6 134.1)">3</text>
<text x="232.7" y="134.1" transform="rotate(-90 232.7 134.1)">1</text>
<text x="249.9" y="135.5">CAN2_H</text>
<text x="250.1" y="133">CAN2_L</text>
<text x="263" y="134.6">2</text>
<text x="285.4" y="135.9">C</text>
<text x="144.2" y="141.9">CAN2_tx</text>
<text x="174.8" y="141">1</text>
<text x="174.8" y="143.5">4</text>
<text x="197.6" y="143.5">7</text>
<text x="250.1" y="143.1">CAN2_L</text>
<text x="261.8" y="142.2">1</text>
<text x="144.1" y="144.4">CAN2_rx</text>
<text x="197.6" y="148.6">6</text>
<text x="202.2" y="144.4">CAN2_H</text>
<text x="202.2" y="149.5">CAN2_L</text>
<text x="249.9" y="145.7">CAN2_H</text>
<text x="261.8" y="149.9">1</text>
<text x="261.8" y="144.8">2</text>
<text x="186.4" y="155.7" transform="rotate(-90 186.4 155.7)">2</text>
<text x="249.9" y="153.3">CAN2_H</text>
<text x="250.1" y="150.7">CAN2_L</text>
<text x="261.8" y="152.4">2</text>
<text x="10.4" y="185.9">D</text>
<text x="285.4" y="185.9">D</text>
<text x="35" y="199.9">1</text>
<text x="85" y="199.9">2</text>
<text x="135" y="199.9">3</text>
<text x="185" y="199.9">4</text>
<text x="235" y="199.9">5</text>
<text x="285" y="199.9">6</text>
</g>
<text font-size="1.8" fill="#0000c2" x="15.2" y="16.5">DT7 power supply voltage is 4-8.4v</text>
<g font-size="1.8" fill="#008484">
<text x="163.4" y="16.9">+3V3</text>
<text x="185" y="16.9">+3V3</text>
<text x="196.4" y="15.6">+3V3</text>
<text x="206.6" y="15.6">+3V3</text>
<text x="37.7" y="21.9">+3V3</text>
<text x="155.8" y="19.4">+3V3</text>
<text x="201.2" y="23.9">C5</text>
<text x="211.6" y="23.9">C11</text>
<text x="261.8" y="21.6">1 XH2</text>
<text x="266.4" y="23.1">J25</text>
<text x="61" y="28.1">J18</text>
<text x="68.2" y="27.4">R30</text>
<text x="68.2" y="30">R31</text>
<text x="68.9" y="29.7">1k</text>
<text x="87.7" y="24.5">+5V</text>
<text x="159.5" y="27.7">R34</text>
<text x="167.2" y="25.2">R37</text>
<text x="167.3" y="27.5">500</text>
<text x="174.4" y="29.5">CAN0_tx</text>
<text x="174.5" y="27.1">TP21</text>
<text x="201.4" y="26.2">0.1u</text>
<text x="212.2" y="26.2">5-10u</text>
<text x="232.5" y="27.7">SW3</text>
<text x="261.8" y="27.9">1 XH2</text>
<text x="266.4" y="29.5">J28</text>
<text x="20.4" y="33.4">+5V</text>
<text x="41.4" y="30.1">R29</text>
<text x="41.5" y="32.4">4k7</text>
<text x="61.2" y="30.4">PC</text>
<text x="68.9" y="32.3">1kJP24</text>
<text x="79.2" y="34.5">JP25</text>
<text x="84.7" y="30.8">+3V3</text>
<text x="159.7" y="30">500</text>
<text x="168.4" y="34.1">D19</text>
<text x="185.6" y="30.6">U4</text>
<text x="196.3" y="34.5">GND</text>
<text x="206.5" y="34.5">GND</text>
<text x="232.9" y="30">MSS22D18</text>
<text x="16.1" y="40.6">RCV</text>
<text x="16.5" y="38.2">J14</text>
<text x="25" y="37.6">R27</text>
<text x="25.2" y="39.9">4k7</text>
<text x="41.9" y="41.7">Q7</text>
<text x="80.3" y="36.8">5v</text>
<text x="160.7" y="36.6">D16</text>
<text x="168.3" y="36.4">LED(Y)</text>
<text x="177" y="40.3">TXD</text>
<text x="187.3" y="41.3" transform="rotate(-90 187.3 41.3)">VCC</text>
<text x="188.4" y="36.5">TCAN332G</text>
<text x="202.3" y="38.3">CAN0_h</text>
<text x="202.4" y="36">TP27</text>
<text x="224.5" y="39.3" transform="rotate(-90 224.5 39.3)">60</text>
<text x="226.8" y="40" transform="rotate(-90 226.8 40)">R41</text>
<text x="234.6" y="39.3" transform="rotate(-90 234.6 39.3)">60</text>
<text x="237" y="40" transform="rotate(-90 237 40)">R40</text>
<text x="41.3" y="44.1">2SC2712</text>
<text x="177" y="42.8">RXD</text>
<text x="191.2" y="42.8">CANH</text>
<text x="191.4" y="47.9">CANL</text>
<text x="265" y="45.8">GH2</text>
<text x="265.2" y="43.5">J22</text>
<text x="19.8" y="53.6">GND</text>
<text x="37.5" y="53.6">GND</text>
<text x="64.2" y="48.5">GND</text>
<text x="187.3" y="51.8" transform="rotate(-90 187.3 51.8)">GND</text>
<text x="230.7" y="50.3" transform="rotate(-90 230.7 50.3)">4.7n</text>
<text x="233" y="49.6" transform="rotate(-90 233 49.6)">C8</text>
<text x="265" y="53.4">GH2</text>
<text x="265.2" y="51.1">J24</text>
<text x="61" y="58.6">J19</text>
<text x="68.2" y="57.9">R32</text>
<text x="174.4" y="57.1">CAN0_rx</text>
<text x="174.5" y="54.8">TP22</text>
<text x="202.3" y="57.1">CAN0_l</text>
<text x="202.4" y="54.8">TP28</text>
<text x="224.2" y="58.7">GND</text>
<text x="59.4" y="60.9">JUDGE</text>
<text x="68.2" y="60.4">R33</text>
<text x="68.9" y="60.2">1k</text>
<text x="68.9" y="62.8">1k</text>
<text x="184.9" y="61.2">GND</text>
<text x="155.8" y="70.2">+3V3</text>
<text x="163.4" y="67.7">+3V3</text>
<text x="185" y="67.7">+3V3</text>
<text x="192.6" y="66.4">+3V3</text>
<text x="202.8" y="66.4">+3V3</text>
<text x="64.2" y="76.4">GND</text>
<text x="167.2" y="76">R38</text>
<text x="174.5" y="77.9">TP23</text>
<text x="197.4" y="74.7">C6</text>
<text x="197.6" y="77">0.1u</text>
<text x="207.7" y="74.7">C12</text>
<text x="208.4" y="77">5-10u</text>
<text x="261.8" y="72.4">1 XH2</text>
<text x="266.4" y="73.9">J27</text>
<text x="159.5" y="78.5">R35</text>
<text x="159.7" y="80.8">500</text>
<text x="167.3" y="78.3">500</text>
<text x="174.4" y="80.3">CAN1_tx</text>
<text x="185.6" y="81.4">U5</text>
<text x="232.5" y="78.5">SW4</text>
<text x="232.9" y="80.8">MSS22D18</text>
<text x="261.8" y="80">1 XH2</text>
<text x="266.4" y="81.6">J30</text>
<text x="160.5" y="89.8">LED</text>
<text x="160.7" y="87.4">D17</text>
<text x="168.1" y="87.2">LED</text>
<text x="168.4" y="84.9">D20</text>
<text x="188.4" y="87.3">TCAN332G</text>
<text x="192.5" y="85.3">GND</text>
<text x="202.4" y="88.1">TP29</text>
<text x="202.6" y="85.3">GND</text>
<text x="265.2" y="89.2">J26</text>
<text x="31.8" y="95.6">+5V</text>
<text x="63.6" y="94.3">+5V</text>
<text x="75.8" y="95.6">+3V3</text>
<text x="102.9" y="94.3">+5V</text>
<text x="115.1" y="95.6">+3V3</text>
<text x="177" y="91.1">TXD</text>
<text x="177" y="93.6">RXD</text>
<text x="187.3" y="92.1" transform="rotate(-90 187.3 92.1)">VCC</text>
<text x="191.2" y="93.6">CANH</text>
<text x="202.3" y="90.4">CAN1_h</text>
<text x="224.5" y="90.1" transform="rotate(-90 224.5 90.1)">60</text>
<text x="226.8" y="90.8" transform="rotate(-90 226.8 90.8)">R43</text>
<text x="234.6" y="90.1" transform="rotate(-90 234.6 90.1)">60</text>
<text x="237" y="90.8" transform="rotate(-90 237 90.8)">R42</text>
<text x="265" y="91.5">GH2</text>
<text x="265.2" y="95.5">J23</text>
<text x="18.7" y="101.5">I2C0</text>
<text x="19" y="99.2">J15</text>
<text x="29.7" y="100.9">SolderJumper_3_Open</text>
<text x="37.3" y="98.6">JP22</text>
<text x="44" y="96.9">+3V3</text>
<text x="67.6" y="99.6">5Vor3V3</text>
<text x="69.1" y="97.3">JP23</text>
<text x="107" y="99.6">5Vor3V3</text>
<text x="108.4" y="97.3">JP26</text>
<text x="191.4" y="98.7">CANL</text>
<text x="230.7" y="101.1" transform="rotate(-90 230.7 101.1)">4.7n</text>
<text x="233" y="100.4" transform="rotate(-90 233 100.4)">C9</text>
<text x="265" y="97.8">GH2</text>
<text x="64.8" y="106.8">J20</text>
<text x="104.1" y="106.8">J21</text>
<text x="174.4" y="107.9">CAN1_rx</text>
<text x="174.5" y="105.6">TP24</text>
<text x="187.3" y="102.6" transform="rotate(-90 187.3 102.6)">GND</text>
<text x="202.3" y="107.9">CAN1_l</text>
<text x="202.4" y="105.6">TP30</text>
<text x="61.2" y="109.1">UART4,I2C1</text>
<text x="66.2" y="110.5">1</text>
<text x="100.6" y="109.1">UART6,I2C2</text>
<text x="105.6" y="110.5">1</text>
<text x="184.9" y="112">GND</text>
<text x="224.2" y="109.5">GND</text>
<text x="19" y="118.3">J16</text>
<text x="22.3" y="117.1">GND</text>
<text x="163.4" y="118.5">+3V3</text>
<text x="185" y="118.5">+3V3</text>
<text x="193.9" y="117.2">+3V3</text>
<text x="204" y="117.2">+3V3</text>
<text x="18.7" y="120.6">I2C0</text>
<text x="69.3" y="124.7">GND</text>
<text x="108.7" y="124.7">GND</text>
<text x="155.8" y="121">+3V3</text>
<text x="198.7" y="125.5">C7</text>
<text x="209" y="125.5">C13</text>
<text x="263" y="124.5">1 XH2</text>
<text x="159.5" y="129.3">R36</text>
<text x="159.7" y="131.6">500</text>
<text x="167.2" y="126.8">R39</text>
<text x="167.3" y="129.1">500</text>
<text x="174.4" y="131.1">CAN2_tx</text>
<text x="174.5" y="128.7">TP25</text>
<text x="198.9" y="127.8">0.1u</text>
<text x="209.7" y="127.8">5-10u</text>
<text x="232.5" y="129.3">SW5</text>
<text x="232.9" y="131.6">MSS22D18</text>
<text x="267.7" y="126">J29</text>
<text x="22.3" y="136.1">GND</text>
<text x="168.4" y="135.7">D21</text>
<text x="185.6" y="132.2">U6</text>
<text x="193.8" y="136.1">GND</text>
<text x="203.9" y="136.1">GND</text>
<text x="263" y="132.1">1 XH2</text>
<text x="267.7" y="133.6">J35</text>
<text x="160.5" y="140.6">LED</text>
<text x="160.7" y="138.2">D18</text>
<text x="168.1" y="138">LED</text>
<text x="177" y="141.9">TXD</text>
<text x="187.3" y="142.9" transform="rotate(-90 187.3 142.9)">VCC</text>
<text x="188.4" y="138.1">TCAN332G</text>
<text x="202.3" y="141.2">CAN2_h</text>
<text x="202.4" y="138.9">TP31</text>
<text x="224.5" y="140.9" transform="rotate(-90 224.5 140.9)">60</text>
<text x="226.8" y="141.6" transform="rotate(-90 226.8 141.6)">R45</text>
<text x="234.6" y="140.9" transform="rotate(-90 234.6 140.9)">60</text>
<text x="237" y="141.6" transform="rotate(-90 237 141.6)">R44</text>
<text x="266.4" y="143.8">J31</text>
<text x="177" y="144.4">RXD</text>
<text x="191.2" y="144.4">CANH</text>
<text x="191.4" y="149.5">CANL</text>
<text x="266.3" y="146.1">GH2</text>
<text x="187.3" y="153.4" transform="rotate(-90 187.3 153.4)">GND</text>
<text x="230.7" y="151.9" transform="rotate(-90 230.7 151.9)">4.7n</text>
<text x="233" y="151.7" transform="rotate(-90 233 151.7)">C10</text>
<text x="266.3" y="153.7">GH2</text>
<text x="266.4" y="151.4">J32</text>
<text x="174.4" y="158.7">CAN2_rx</text>
<text x="174.5" y="156.4">TP26</text>
<text x="202.3" y="158.7">CAN2_l</text>
<text x="202.4" y="156.4">TP32</text>
<text x="224.2" y="160.3">GND</text>
<text x="184.9" y="162.8">GND</text>
</g>
<text font-size="1.8" fill="#008400" x="160.7" y="39">LED(Y)</text>
</svg>
